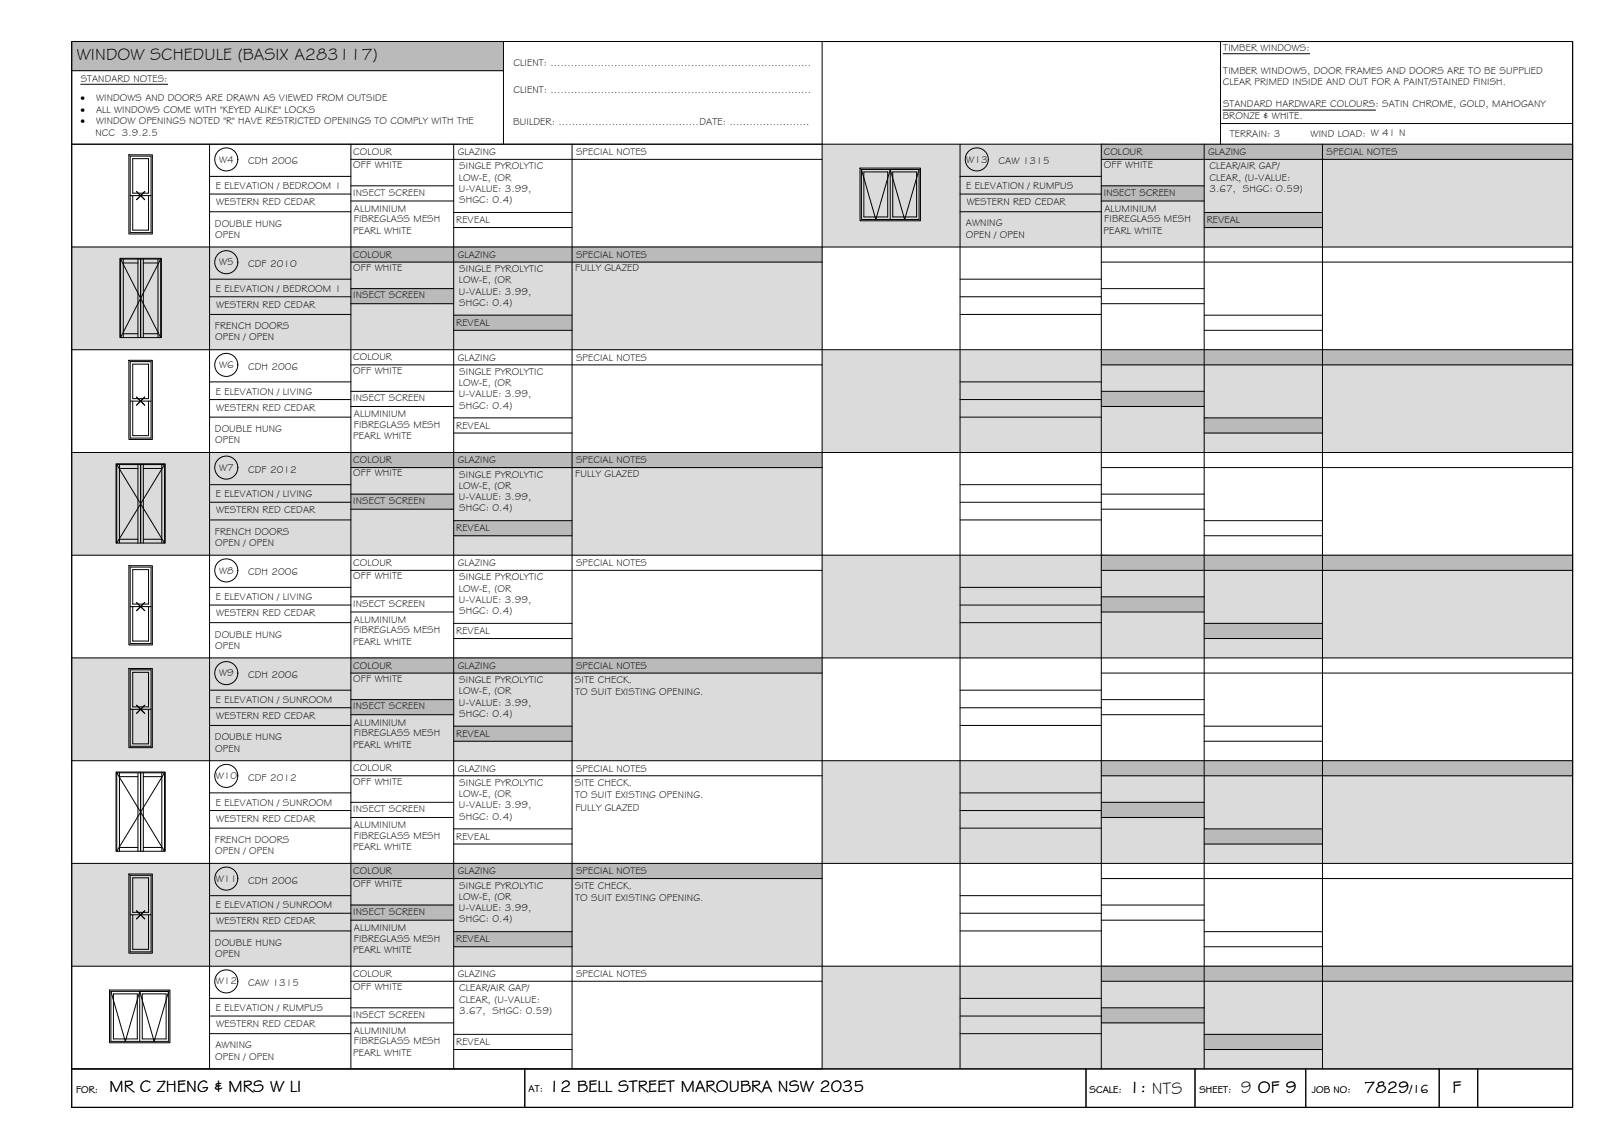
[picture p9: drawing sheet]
<svg xmlns="http://www.w3.org/2000/svg" width="420mm" height="297mm" viewBox="0 0 420 297" stroke-linecap="round" stroke-linejoin="round" font-family="sans-serif">
<!-- layer: WINDOW SCHEDULE HATCH -->
<g fill="#dbdbdb" stroke="#dbdbdb" stroke-width=".26">
<path d="M213.6 37.5l195 26.7v-26.7zM213.6 37.5l195 26.7h-195z"/>
<path d="M18.6 64.2l195 26.7v-26.7zM18.6 64.2l195 26.7h-195z"/>
<path d="M213.6 90.9l195 26.7v-26.7zM213.6 90.9l195 26.7h-195z"/>
<path d="M18.6 117.6l195 26.7v-26.7zM18.6 117.6l195 26.7h-195z"/>
<path d="M213.6 144.3l195 26.7v-26.7zM213.6 144.3l195 26.7h-195z"/>
<path d="M18.6 171l195 26.7v-26.7zM18.6 171l195 26.7h-195z"/>
<path d="M213.6 197.7l195 26.7v-26.7zM213.6 197.7l195 26.7h-195z"/>
<path d="M18.6 224.4l195 26.7v-26.7zM18.6 224.4l195 26.7h-195z"/>
<path d="M213.6 251.1l195 26.7v-26.7zM213.6 251.1l195 26.7h-195z"/>
</g>
<g fill="#bababa" stroke="#bababa" stroke-width=".26">
<path d="M18.6 10.8l112.2 7.6v-7.6zM18.6 10.8l112.2 7.6h-112.2z"/>
<path d="M286.2 37.5l122.4 3.9v-3.9zM286.2 37.5l122.4 3.9h-122.4z"/>
<path d="M286.2 48.3l26.7 3.9v-3.9zM286.2 48.3l26.7 3.9h-26.7z"/>
<path d="M312.9 55.2l30.7 3.9v-3.9zM312.9 55.2l30.7 3.9h-30.7z"/>
<path d="M91.2 64.2l122.4 3.9v-3.9zM91.2 64.2l122.4 3.9h-122.4z"/>
<path d="M91.2 75l26.7 3.9v-3.9zM91.2 75l26.7 3.9h-26.7z"/>
<path d="M117.9 81.9l30.7 3.9v-3.9zM117.9 81.9l30.7 3.9h-30.7z"/>
<path d="M286.2 90.9l122.4 3.9v-3.9zM286.2 90.9l122.4 3.9h-122.4z"/>
<path d="M286.2 101.7l26.7 3.9v-3.9zM286.2 101.7l26.7 3.9h-26.7z"/>
<path d="M312.9 108.6l30.7 3.9v-3.9zM312.9 108.6l30.7 3.9h-30.7z"/>
<path d="M91.2 117.6l122.4 3.9v-3.9zM91.2 117.6l122.4 3.9h-122.4z"/>
<path d="M91.2 128.4l26.7 3.9v-3.9zM91.2 128.4l26.7 3.9h-26.7z"/>
<path d="M117.9 135.3l30.7 3.9v-3.9zM117.9 135.3l30.7 3.9h-30.7z"/>
<path d="M286.2 144.3l122.4 3.9v-3.9zM286.2 144.3l122.4 3.9h-122.4z"/>
<path d="M286.2 155.1l26.7 3.9v-3.9zM286.2 155.1l26.7 3.9h-26.7z"/>
<path d="M312.9 162l30.7 3.9v-3.9zM312.9 162l30.7 3.9h-30.7z"/>
<path d="M91.2 171l122.4 3.9v-3.9zM91.2 171l122.4 3.9h-122.4z"/>
<path d="M91.2 181.8l26.7 3.9v-3.9zM91.2 181.8l26.7 3.9h-26.7z"/>
<path d="M117.9 188.7l30.7 3.9v-3.9zM117.9 188.7l30.7 3.9h-30.7z"/>
<path d="M286.2 197.7l122.4 3.9v-3.9zM286.2 197.7l122.4 3.9h-122.4z"/>
<path d="M286.2 208.5l26.7 3.9v-3.9zM286.2 208.5l26.7 3.9h-26.7z"/>
<path d="M312.9 215.4l30.7 3.9v-3.9zM312.9 215.4l30.7 3.9h-30.7z"/>
<path d="M91.2 224.4l122.4 3.9v-3.9zM91.2 224.4l122.4 3.9h-122.4z"/>
<path d="M91.2 235.2l26.7 3.9v-3.9zM91.2 235.2l26.7 3.9h-26.7z"/>
<path d="M117.9 242.1l30.7 3.9v-3.9zM117.9 242.1l30.7 3.9h-30.7z"/>
<path d="M286.2 251.1l122.4 3.9v-3.9zM286.2 251.1l122.4 3.9h-122.4z"/>
<path d="M286.2 261.9l26.7 3.9v-3.9zM286.2 261.9l26.7 3.9h-26.7z"/>
<path d="M312.9 268.8l30.7 3.9v-3.9zM312.9 268.8l30.7 3.9h-30.7z"/>
</g>
<!-- layer: BORDER -->
<g fill="none" stroke="#000" stroke-width=".26">
<path d="M18.6 10.8h390v277h-390zM18.6 18.4h112.2M130.8 10.8v26.7M317.1 10.8v26.7M408.6 10.8h-195v267M18.6 37.5h390M54.4 37.5v240.3M91.2 37.5v240.3M117.9 37.5v240.3M148.6 37.5v240.3M249.5 37.5v240.3M286.2 37.5v240.3"/>
<path d="M312.9 37.5v240.3M317.1 32.1h91.5M343.6 37.5v240.3M54.4 45.8h36.8M54.4 50.4h36.8M54.4 55h36.8M91.2 41.4h122.4M91.2 48.3h26.7M91.2 52.2h26.7M117.9 55.2h30.7M117.9 59.1h30.7M249.5 45.8h36.7"/>
<path d="M249.5 50.4h36.7M249.5 55h36.7M286.2 41.4h122.4M286.2 48.3h26.7M286.2 52.2h26.7M312.9 55.2h30.7M312.9 59.1h30.7M18.6 64.2h390M54.4 72.6h36.8M54.4 77.1h36.8M91.2 68.1h122.4M91.2 75h26.7"/>
<path d="M91.2 78.9h26.7M249.5 72.6h36.7M249.5 77.1h36.7M286.2 68.1h122.4M286.2 75h26.7M286.2 78.9h26.7M18.6 90.9h390M54.4 81.7h36.8M54.4 99.2h36.8M91.2 94.8h122.4M117.9 81.9h30.7M117.9 85.8h30.7"/>
<path d="M249.5 81.7h36.7M249.5 99.2h36.7M286.2 94.8h122.4M312.9 81.9h30.7M312.9 85.8h30.7M18.6 117.6h390M54.4 103.8h36.8M54.4 108.4h36.8M91.2 101.7h26.7M91.2 105.6h26.7M117.9 108.6h30.7M117.9 112.5h30.7"/>
<path d="M249.5 103.8h36.7M249.5 108.4h36.7M286.2 101.7h26.7M286.2 105.6h26.7M312.9 108.6h30.7M312.9 112.5h30.7M54.4 126h36.8M54.4 130.5h36.8M54.4 135.1h36.8M91.2 121.5h122.4M91.2 128.4h26.7M91.2 132.3h26.7"/>
<path d="M117.9 135.3h30.7M117.9 139.2h30.7M249.5 126h36.7M249.5 130.5h36.7M249.5 135.1h36.7M286.2 121.5h122.4M286.2 128.4h26.7M286.2 132.3h26.7M312.9 135.3h30.7M312.9 139.2h30.7M18.6 144.3h390M54.4 152.6h36.8"/>
<path d="M54.4 157.2h36.8M91.2 148.2h122.4M91.2 155.1h26.7M91.2 159h26.7M249.5 152.6h36.7M249.5 157.2h36.7M286.2 148.2h122.4M286.2 155.1h26.7M286.2 159h26.7M18.6 171h390M54.4 161.8h36.8M54.4 179.4h36.8"/>
<path d="M91.2 174.9h122.4M117.9 162h30.7M117.9 165.9h30.7M249.5 161.8h36.7M249.5 179.4h36.7M286.2 174.9h122.4M312.9 162h30.7M312.9 165.9h30.7M18.6 197.7h390M54.4 183.9h36.8M54.4 188.5h36.8M91.2 181.8h26.7"/>
<path d="M91.2 185.7h26.7M117.9 188.7h30.7M117.9 192.6h30.7M249.5 183.9h36.7M249.5 188.5h36.7M286.2 181.8h26.7M286.2 185.7h26.7M312.9 188.7h30.7M312.9 192.6h30.7M54.4 206.1h36.8M54.4 210.6h36.8M54.4 215.2h36.8"/>
<path d="M91.2 201.6h122.4M91.2 208.5h26.7M91.2 212.4h26.7M117.9 215.4h30.7M117.9 219.3h30.7M249.5 206.1h36.7M249.5 210.6h36.7M249.5 215.2h36.7M286.2 201.6h122.4M286.2 208.5h26.7M286.2 212.4h26.7M312.9 215.4h30.7"/>
<path d="M312.9 219.3h30.7M18.6 224.4h390M54.4 232.8h36.8M54.4 237.3h36.8M91.2 228.3h122.4M91.2 235.2h26.7M91.2 239.1h26.7M249.5 232.8h36.7M249.5 237.3h36.7M286.2 228.3h122.4M286.2 235.2h26.7M286.2 239.1h26.7"/>
<path d="M18.6 251.1h390M54.4 241.9h36.8M54.4 259.5h36.8M91.2 255h122.4M117.9 242.1h30.7M117.9 246h30.7M249.5 241.9h36.7M249.5 259.5h36.7M286.2 255h122.4M312.9 242.1h30.7M312.9 246h30.7M18.6 277.8h390"/>
<path d="M54.4 264h36.8M54.4 268.6h36.8M91.2 261.9h26.7M91.2 265.8h26.7M117.9 268.8h30.7M117.9 272.7h30.7M136.4 277.8v10M249.5 264h36.7M249.5 268.6h36.7M282.2 277.8v10M286.2 261.9h26.7M286.2 265.8h26.7"/>
<path d="M310.5 277.8v10M312.9 268.8h30.7M312.9 272.7h30.7M339.3 277.8v10M374 277.8v10M384 277.8v10"/>
</g>
<!-- layer: TEXT -->
<path d="M317.9 14h22.4M21 21.9h22.6M317.8 28.6h39.6" fill="none" stroke="#000" stroke-width=".26"/>
<!-- layer: WINDOWS -->
<g fill="none" stroke="#000" stroke-width=".26">
<path d="M33.8 40.6h5.5v19.8h-5.5zM33.8 50.8h5.5M34.5 41.2h4.1v9h-4.1zM34.5 50.8v9h4.1v-9M35.5 49.8l2.1 2.1M37.6 49.8l-2.1 2.1M223.8 44h15h-7.5v13M223.8 44l3.8 13 3.7-13 3.8 13 3.7-13v13h-15zM224.5 44.7h6.2v11.7h-6.2zM232 44.7h6.2v11.7h-6.2zM31.3 67.3l5.2 10.2-5.2 10.2M41.7 67.3l-5.2 10.2 5.2 10.2"/>
<path d="M33.8 94h5.5v19.8h-5.5zM34.5 94.6h4.1v9h-4.1zM33.8 104.2h5.5M34.5 104.2v9h4.1v-9M35.5 103.2l2.1 2.1M37.6 103.2l-2.1 2.1M30.3 120.7l6.2 10.2-6.2 10.2M42.7 120.7l-6.2 10.2 6.2 10.2M33.8 147.4h5.5v19.9h-5.5zM33.8 157.6h5.5M34.5 148h4.1v9h-4.1zM34.5 157.6v9h4.1v-9"/>
<path d="M35.5 156.6l2.1 2.1M37.6 156.6l-2.1 2.1M33.8 174.1h5.5v19.8h-5.5zM34.5 174.7h4.1v9h-4.1zM33.8 184.3h5.5M34.5 184.3v9h4.1v-9M35.5 183.3l2.1 2.1M37.6 183.3l-2.1 2.1M30.3 200.8l6.2 10.2-6.2 10.2M42.7 200.8l-6.2 10.2 6.2 10.2M33.8 227.5h5.5v19.9h-5.5zM33.8 237.7h5.5"/>
<path d="M34.5 228.1h4.1v9h-4.1zM34.5 237.7v9h4.1v-9M35.5 236.7l2.1 2.1M37.6 236.7l-2.1 2.1M28.8 257.6h15h-7.5v13M28.8 257.6l3.8 13.1 3.7-13.1 3.8 13 3.7-13v13h-15zM29.5 258.3h6.2v11.7h-6.2zM37 258.3h6.2v11.7h-6.2z"/>
<circle cx="58.8" cy="41.4" r="3"/>
<circle cx="253.8" cy="41.4" r="3"/>
<circle cx="58.8" cy="68.1" r="3"/>
<circle cx="58.8" cy="94.8" r="3"/>
<circle cx="58.8" cy="121.5" r="3"/>
<circle cx="58.8" cy="148.2" r="3"/>
<circle cx="58.8" cy="174.9" r="3"/>
<circle cx="58.8" cy="201.6" r="3"/>
<circle cx="58.8" cy="228.3" r="3"/>
<circle cx="58.8" cy="255" r="3"/>
</g>
<!-- layer: NEWWORK -->
<g fill="none" stroke="#000" stroke-width=".26">
<path d="M33.5 40.2h6.1v20.6h-6.1zM223.5 43.7h15.7v13.7h-15.7zM31.3 67.3h5.2v20.4h-5.2zM32 68.3h3.8M32 67.3v20.4M35.8 67.3v20.4M36.5 67.3h5.2v20.4h-5.2zM37.2 67.3v20.4M37.2 68.3h3.8M41 67.3v20.4M31.3 87.7h-.2v-20.6h10.8v20.6h-.2M32 86.7h3.8"/>
<path d="M33.5 93.6h6.1v20.6h-6.1zM37.2 86.7h3.8M30.3 120.7h6.2v20.4h-6.2zM31 121.7h4.8M31 120.7v20.4M35.8 120.7v20.4M36.5 120.7h6.2v20.4h-6.2zM37.2 121.7h4.8M37.2 120.7v20.4M42 120.7v20.4M30.3 141.1h-.2v-20.6h12.8v20.6h-.2M31 140.1h4.8"/>
<path d="M33.5 147h6.1v20.6h-6.1zM37.2 140.1h4.8M33.5 173.7h6.1v20.6h-6.1zM30.3 200.8h6.2v20.4h-6.2zM31 200.8v20.4M31 201.8h4.8M35.8 200.8v20.4M36.5 200.8h6.2v20.4h-6.2zM37.2 200.8v20.4M37.2 201.8h4.8M42 200.8v20.4M30.3 221.2h-.2v-20.6h12.8v20.6h-.2"/>
<path d="M31 220.2h4.8M33.5 227.1h6.1v20.6h-6.1zM37.2 220.2h4.8M28.5 257.3h15.7v13.7h-15.7z"/>
</g>
<g font-size="4.5">
<text x="20" y="15.7">WINDOW SCHEDULE (BASIX A283117)</text>
<text x="28.4" y="283.9">MR C ZHENG &amp; MRS W LI</text>
<text x="142.6" y="283.8">12 BELL STREET MAROUBRA NSW 2035</text>
<text x="293.4" y="284.1">1: NTS</text>
<text x="293.4" y="284.1">1:</text>
<text x="322.4" y="284.1">9 OF 9</text>
<text x="326.9" y="284.1">OF 9</text>
<text x="354.4" y="284">7829</text>
<text x="377.4" y="283.9">F</text>
</g>
<text font-size="3.2" x="366.3" y="284">/16</text>
<g font-size="2.6">
<text x="133.4" y="17.1">CLIENT: ..............................................................................</text>
<text x="317.9" y="13.3">TIMBER WINDOWS:</text>
<text x="21" y="21.2">STANDARD NOTES:</text>
<text x="317.7" y="22">CLEAR PRIMED INSIDE AND OUT FOR A PAINT/STAINED FINISH.</text>
<text x="317.9" y="19.1">TIMBER WINDOWS, DOOR FRAMES AND DOORS ARE TO BE SUPPLIED</text>
<text x="20.9" y="26.2">·</text>
<text x="20.9" y="29.2">·</text>
<text x="25" y="29.2">ALL WINDOWS COME WITH &quot;KEYED ALIKE&quot; LOCKS</text>
<text x="25" y="26.2">WINDOWS AND DOORS ARE DRAWN AS VIEWED FROM OUTSIDE</text>
<text x="133.4" y="24.2">CLIENT: ..............................................................................</text>
<text x="317.8" y="27.9">STANDARD HARDWARE COLOURS: SATIN CHROME, GOLD, MAHOGANY</text>
<text x="20.9" y="32.3">·</text>
<text x="24.8" y="35.3">NCC 3.9.2.5</text>
<text x="25" y="32.3">WINDOW OPENINGS NOTED &quot;R&quot; HAVE RESTRICTED OPENINGS TO COMPLY WITH THE</text>
<text x="133.4" y="32.5">BUILDER: ..........................................DATE: ........................</text>
<text x="317.7" y="30.8">BRONZE &amp; WHITE.</text>
<text x="319.6" y="35.5">TERRAIN: 3</text>
<text x="340.6" y="35.5">WIND LOAD: W 41 N</text>
<text x="91.8" y="40.2">COLOUR</text>
<text x="118.9" y="40.3">GLAZING</text>
<text x="149.7" y="40.3">SPECIAL NOTES</text>
<text x="286.8" y="40.2">COLOUR</text>
<text x="313.9" y="40.3">GLAZING</text>
<text x="344.7" y="40.3">SPECIAL NOTES</text>
<text x="56.9" y="42.2">W4</text>
<text x="64.5" y="42.7">CDH 2006</text>
<text x="91.8" y="43.7">OFF WHITE</text>
<text x="119.2" y="46.9">LOW-E, (OR</text>
<text x="119.3" y="44">SINGLE PYROLYTIC</text>
<text x="251.1" y="42.2">W13</text>
<text x="259.5" y="42.7">CAW 1315</text>
<text x="286.8" y="43.7">OFF WHITE</text>
<text x="314.3" y="44">CLEAR/AIR GAP/</text>
<text x="314.3" y="46.9">CLEAR, (U-VALUE:</text>
<text x="56.1" y="49.1">E ELEVATION / BEDROOM 1</text>
<text x="56.2" y="53.3">WESTERN RED CEDAR</text>
<text x="91.8" y="50.8">INSECT SCREEN</text>
<text x="119.2" y="49.9">U-VALUE: 3.99,</text>
<text x="119.3" y="52.8">SHGC: 0.4)</text>
<text x="251.1" y="49.1">E ELEVATION / RUMPUS</text>
<text x="251.2" y="53.3">WESTERN RED CEDAR</text>
<text x="286.8" y="50.8">INSECT SCREEN</text>
<text x="314.3" y="49.9">3.67, SHGC: 0.59)</text>
<text x="55.8" y="58.9">DOUBLE HUNG</text>
<text x="91.9" y="57.8">FIBREGLASS MESH</text>
<text x="92" y="55">ALUMINIUM</text>
<text x="118.6" y="58">REVEAL</text>
<text x="251" y="58.8">AWNING</text>
<text x="286.9" y="57.8">FIBREGLASS MESH</text>
<text x="287" y="55">ALUMINIUM</text>
<text x="313.6" y="58">REVEAL</text>
<text x="55.9" y="61.8">OPEN</text>
<text x="91.8" y="60.8">PEARL WHITE</text>
<text x="250.9" y="61.8">OPEN / OPEN</text>
<text x="286.8" y="60.8">PEARL WHITE</text>
<text x="56.9" y="68.9">W5</text>
<text x="64.5" y="69.4">CDF 2010</text>
<text x="91.8" y="66.9">COLOUR</text>
<text x="91.8" y="70.4">OFF WHITE</text>
<text x="118.9" y="67">GLAZING</text>
<text x="119.3" y="70.7">SINGLE PYROLYTIC</text>
<text x="149.4" y="70.4">FULLY GLAZED</text>
<text x="149.7" y="67">SPECIAL NOTES</text>
<text x="56.1" y="75.8">E ELEVATION / BEDROOM 1</text>
<text x="91.8" y="77.5">INSECT SCREEN</text>
<text x="119.2" y="73.7">LOW-E, (OR</text>
<text x="119.2" y="76.6">U-VALUE: 3.99,</text>
<text x="56.2" y="80">WESTERN RED CEDAR</text>
<text x="119.3" y="79.5">SHGC: 0.4)</text>
<text x="55.8" y="85.5">FRENCH DOORS</text>
<text x="55.9" y="88.5">OPEN / OPEN</text>
<text x="118.6" y="84.7">REVEAL</text>
<text x="56.9" y="95.6">W6</text>
<text x="91.8" y="93.6">COLOUR</text>
<text x="118.9" y="93.7">GLAZING</text>
<text x="149.7" y="93.7">SPECIAL NOTES</text>
<text x="64.5" y="96.1">CDH 2006</text>
<text x="91.8" y="97.1">OFF WHITE</text>
<text x="119.2" y="100.3">LOW-E, (OR</text>
<text x="119.3" y="97.4">SINGLE PYROLYTIC</text>
<text x="56.1" y="102.5">E ELEVATION / LIVING</text>
<text x="56.2" y="106.7">WESTERN RED CEDAR</text>
<text x="91.8" y="104.2">INSECT SCREEN</text>
<text x="119.2" y="103.3">U-VALUE: 3.99,</text>
<text x="119.3" y="106.2">SHGC: 0.4)</text>
<text x="55.8" y="112.3">DOUBLE HUNG</text>
<text x="91.9" y="111.2">FIBREGLASS MESH</text>
<text x="92" y="108.4">ALUMINIUM</text>
<text x="118.6" y="111.4">REVEAL</text>
<text x="55.9" y="115.2">OPEN</text>
<text x="91.8" y="114.2">PEARL WHITE</text>
<text x="56.9" y="122.3">W7</text>
<text x="64.5" y="122.8">CDF 2012</text>
<text x="91.8" y="120.3">COLOUR</text>
<text x="91.8" y="123.8">OFF WHITE</text>
<text x="118.9" y="120.4">GLAZING</text>
<text x="119.3" y="124.1">SINGLE PYROLYTIC</text>
<text x="149.5" y="124">FULLY GLAZED</text>
<text x="149.7" y="120.4">SPECIAL NOTES</text>
<text x="56.1" y="129.2">E ELEVATION / LIVING</text>
<text x="91.8" y="131">INSECT SCREEN</text>
<text x="119.2" y="127.1">LOW-E, (OR</text>
<text x="119.2" y="130">U-VALUE: 3.99,</text>
<text x="56.2" y="133.4">WESTERN RED CEDAR</text>
<text x="119.3" y="132.9">SHGC: 0.4)</text>
<text x="55.8" y="138.9">FRENCH DOORS</text>
<text x="55.9" y="141.9">OPEN / OPEN</text>
<text x="118.6" y="138.1">REVEAL</text>
<text x="56.9" y="149">W8</text>
<text x="64.5" y="149.5">CDH 2006</text>
<text x="91.8" y="147">COLOUR</text>
<text x="118.9" y="147.1">GLAZING</text>
<text x="149.7" y="147.1">SPECIAL NOTES</text>
<text x="56.1" y="155.9">E ELEVATION / LIVING</text>
<text x="91.8" y="150.5">OFF WHITE</text>
<text x="119.2" y="153.7">LOW-E, (OR</text>
<text x="119.3" y="150.8">SINGLE PYROLYTIC</text>
<text x="56.2" y="160.1">WESTERN RED CEDAR</text>
<text x="91.8" y="157.6">INSECT SCREEN</text>
<text x="92" y="161.8">ALUMINIUM</text>
<text x="119.2" y="156.7">U-VALUE: 3.99,</text>
<text x="119.3" y="159.6">SHGC: 0.4)</text>
<text x="55.8" y="165.7">DOUBLE HUNG</text>
<text x="91.8" y="167.6">PEARL WHITE</text>
<text x="91.9" y="164.6">FIBREGLASS MESH</text>
<text x="118.6" y="164.8">REVEAL</text>
<text x="55.9" y="168.6">OPEN</text>
<text x="91.8" y="173.7">COLOUR</text>
<text x="118.9" y="173.8">GLAZING</text>
<text x="149.7" y="173.8">SPECIAL NOTES</text>
<text x="56.9" y="175.7">W9</text>
<text x="64.5" y="176.2">CDH 2006</text>
<text x="91.8" y="177.2">OFF WHITE</text>
<text x="119.3" y="177.5">SINGLE PYROLYTIC</text>
<text x="149.4" y="177.5">SITE CHECK.</text>
<text x="56.1" y="182.6">E ELEVATION / SUNROOM</text>
<text x="91.8" y="184.4">INSECT SCREEN</text>
<text x="119.2" y="180.4">LOW-E, (OR</text>
<text x="119.2" y="183.4">U-VALUE: 3.99,</text>
<text x="149.5" y="180.7">TO SUIT EXISTING OPENING.</text>
<text x="56.2" y="186.8">WESTERN RED CEDAR</text>
<text x="91.9" y="191.3">FIBREGLASS MESH</text>
<text x="92" y="188.5">ALUMINIUM</text>
<text x="118.6" y="191.5">REVEAL</text>
<text x="119.3" y="186.3">SHGC: 0.4)</text>
<text x="55.8" y="192.4">DOUBLE HUNG</text>
<text x="55.9" y="195.4">OPEN</text>
<text x="91.8" y="194.3">PEARL WHITE</text>
<text x="56.1" y="202.4">W10</text>
<text x="64.5" y="202.9">CDF 2012</text>
<text x="91.8" y="200.4">COLOUR</text>
<text x="91.8" y="203.9">OFF WHITE</text>
<text x="118.9" y="200.5">GLAZING</text>
<text x="149.7" y="200.5">SPECIAL NOTES</text>
<text x="56.1" y="209.3">E ELEVATION / SUNROOM</text>
<text x="119.2" y="207.2">LOW-E, (OR</text>
<text x="119.3" y="204.2">SINGLE PYROLYTIC</text>
<text x="149.4" y="204.2">SITE CHECK.</text>
<text x="149.5" y="207.4">TO SUIT EXISTING OPENING.</text>
<text x="56.2" y="213.5">WESTERN RED CEDAR</text>
<text x="91.8" y="211">INSECT SCREEN</text>
<text x="92" y="215.2">ALUMINIUM</text>
<text x="119.2" y="210.1">U-VALUE: 3.99,</text>
<text x="119.3" y="213">SHGC: 0.4)</text>
<text x="149.5" y="210.7">FULLY GLAZED</text>
<text x="55.8" y="219">FRENCH DOORS</text>
<text x="55.9" y="222">OPEN / OPEN</text>
<text x="91.8" y="221">PEARL WHITE</text>
<text x="91.9" y="218">FIBREGLASS MESH</text>
<text x="118.6" y="218.2">REVEAL</text>
<text x="91.8" y="227.1">COLOUR</text>
<text x="118.9" y="227.2">GLAZING</text>
<text x="149.7" y="227.2">SPECIAL NOTES</text>
<text x="56.1" y="229.1">W11</text>
<text x="64.5" y="229.6">CDH 2006</text>
<text x="91.8" y="230.6">OFF WHITE</text>
<text x="119.2" y="233.8">LOW-E, (OR</text>
<text x="119.3" y="230.9">SINGLE PYROLYTIC</text>
<text x="149.4" y="230.9">SITE CHECK.</text>
<text x="56.1" y="236">E ELEVATION / SUNROOM</text>
<text x="91.8" y="237.8">INSECT SCREEN</text>
<text x="119.2" y="236.8">U-VALUE: 3.99,</text>
<text x="119.3" y="239.7">SHGC: 0.4)</text>
<text x="149.5" y="234.1">TO SUIT EXISTING OPENING.</text>
<text x="55.8" y="245.8">DOUBLE HUNG</text>
<text x="56.2" y="240.2">WESTERN RED CEDAR</text>
<text x="91.9" y="244.7">FIBREGLASS MESH</text>
<text x="92" y="241.9">ALUMINIUM</text>
<text x="118.6" y="244.9">REVEAL</text>
<text x="55.9" y="248.7">OPEN</text>
<text x="91.8" y="247.7">PEARL WHITE</text>
<text x="56.1" y="255.8">W12</text>
<text x="64.5" y="256.3">CAW 1315</text>
<text x="91.8" y="253.8">COLOUR</text>
<text x="91.8" y="257.3">OFF WHITE</text>
<text x="118.9" y="253.9">GLAZING</text>
<text x="119.3" y="257.6">CLEAR/AIR GAP/</text>
<text x="149.7" y="253.9">SPECIAL NOTES</text>
<text x="56.1" y="262.7">E ELEVATION / RUMPUS</text>
<text x="119.3" y="263.5">3.67, SHGC: 0.59)</text>
<text x="119.3" y="260.6">CLEAR, (U-VALUE:</text>
<text x="56.2" y="266.9">WESTERN RED CEDAR</text>
<text x="91.8" y="264.4">INSECT SCREEN</text>
<text x="92" y="268.6">ALUMINIUM</text>
<text x="55.9" y="275.4">OPEN / OPEN</text>
<text x="56" y="272.4">AWNING</text>
<text x="91.8" y="274.4">PEARL WHITE</text>
<text x="91.9" y="271.4">FIBREGLASS MESH</text>
<text x="118.6" y="271.6">REVEAL</text>
<text x="19.8" y="284">FOR:</text>
<text x="137.4" y="283.8">AT:</text>
<text x="283.1" y="284.1">SCALE:</text>
<text x="311.6" y="284.1">SHEET:</text>
<text x="340.9" y="284.1">JOB NO:</text>
</g>
</svg>
